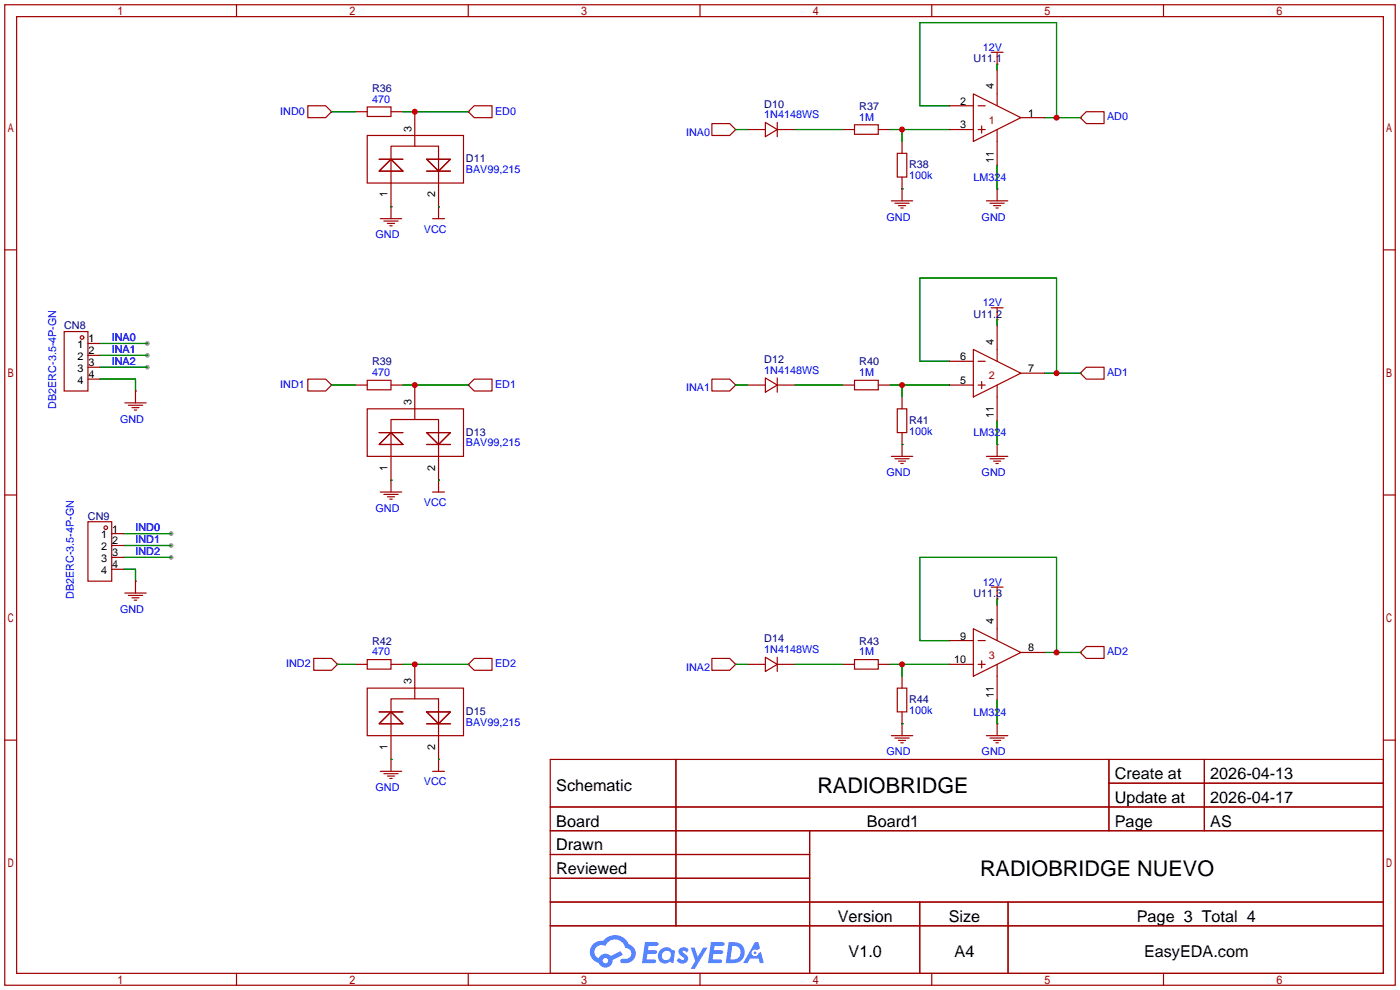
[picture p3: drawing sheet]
<svg xmlns="http://www.w3.org/2000/svg" width="299mm" height="212mm" viewBox="0 0 299 212" stroke-linecap="round" stroke-linejoin="round" font-family="sans-serif">
<g fill="#999">
<circle cx="31.5" cy="73.4" r=".51"/>
<circle cx="31.5" cy="75.9" r=".51"/>
<circle cx="31.5" cy="78.5" r=".51"/>
<circle cx="36.6" cy="114" r=".51"/>
<circle cx="36.6" cy="116.6" r=".51"/>
<circle cx="36.6" cy="119.1" r=".51"/>
</g>
<g fill="none" stroke="#a10000" stroke-width=".25">
<path d="M1 1h297.2v209.6h-297.2zM3.6 3.6h292.1v204.4h-292.1zM50.5 1v2.6M100.1 1v2.6M149.6 1v2.6M199.1 1v2.6M248.7 1v2.6M1 53.4h2.6M295.7 53.4h2.5M1 105.8h2.6M295.7 105.8h2.5M1 158.2h2.6"/>
<path d="M295.7 158.2h2.5M117.6 162.3h178.1v45.7h-178.1zM117.6 172.5h178.1M117.6 177.5h178.1M144.5 162.3v35.6M173 177.5v30.5M237 162.3v15.2M237 167.4h58.7M257.4 162.3v15.2M117.6 182.6h55.4M117.6 192.8h178.1M117.6 187.7h55.4"/>
<path d="M117.6 197.9h178.1M196.6 192.8v15.2M215.4 192.8v15.2M50.5 208v2.6M100.1 208v2.6M149.6 208v2.6M199.1 208v2.6M248.7 208v2.6"/>
</g>
<g fill="#5487ff">
<path d="M145.3 202.7a1.3 1.3 0 0 1 1.9 .3l-.4 .6a.54 .54 0 0 0-.9-.2l.1 .2a1.34 1.34 0 0 1 .9 1.8 1.47 1.47 0 0 1-2.3-.1l.5-.6 .8 .5a.31 .31 0 0 0 .4-.3 .31 .31 0 0 0-.3-.4 1.12 1.12 0 0 1-.7-1.8z"/>
<path d="M147.6 202.5h.9l.6 2 1.2-2h.9l-2.7 4.6h-.9l1-1.7z"/>
<path d="M137.8 201.4h1.7a1.31 1.31 0 0 1 1.2 .2 .4 .4 0 0 1-.3 .5l-1.8 .1-.1 .9h1.6a.4 .4 0 0 1 .4 .4 .4 .4 0 0 1-.5 .4h-1.6l-.2 1.2h1.4a.46 .46 0 0 1 .5 0 .46 .46 0 0 1 .1 .5l-.4 .2h-2.6z"/>
<path d="M151.9 201.4h1.7a1.32 1.32 0 0 1 1.2 .2 .39 .39 0 0 1-.3 .5l-1.8 .1-.1 .9h1.6a.4 .4 0 0 1 .4 .4 .4 .4 0 0 1-.4 .4h-1.7l-.2 1.2h1.4a.46 .46 0 0 1 .5 0 .46 .46 0 0 1 .1 .5l-.4 .2h-2.6z"/>
<path d="M161.3 201.4h.8l.3 1.3-.6 .4a.75 .75 0 0 0-1.1 .3 .75 .75 0 0 0 .5 1 .75 .75 0 0 0 .9-.7l.5-.2 .6 2.3h-.8l-.3-.9h-1.8l-.5 .9h-1z"/>
<path d="M155.7 201.4l-.6 4.4h1.5a2.27 2.27 0 0 0 2.6-2.2 2.27 2.27 0 0 0-2.7-2.2zM156.5 202.1a1.5 1.5 0 0 1 1.8 1.6 1.5 1.5 0 0 1-1.9 1.4h-.3z"/>
<path d="M141.2 203a1.6 1.6 0 0 0-.3 2.3 1.6 1.6 0 0 0 2.3 .2l.7 .3 .3-2.4-.1-.3-.5-.1a1.58 1.58 0 0 0-2.4 0zM141.8 203.5a.98 .98 0 0 1 1.6 .4 .98 .98 0 0 1-1.1 1.3 .94 .94 0 0 1-.9-.7 .94 .94 0 0 1 .4-1z"/>
<path d="M126.8 201.8a2.37 2.37 0 0 0 1.1 4 1.54 1.54 0 0 0 1.8 1 1.54 1.54 0 0 0 1.2-1.6l2.2-1.1-.5-.8-2 1a1.57 1.57 0 0 0-2.7 .5 1.5 1.5 0 0 1-.7-2.1 1.5 1.5 0 0 1 2.2-.5 2.23 2.23 0 0 1 2.3-1.4 2.23 2.23 0 0 1 2 1.8 1.16 1.16 0 0 1 1.2 1.1 1.16 1.16 0 0 1-1.1 1.2h-.7a.47 .47 0 0 0-.5 .4 .47 .47 0 0 0 .4 .5 2.17 2.17 0 0 0 2.5-.9 2.17 2.17 0 0 0-.3-2.7l-.8-.4a3.2 3.2 0 0 0-5.5-.7l-1.1 .1zM128.8 205.3a.6 .6 0 0 1 1.2 0 .6 .6 0 0 1-1.2 0z"/>
<circle cx="161.4" cy="203.6" r=".28"/>
</g>
<g fill="none" stroke="#a10000" stroke-width=".25">
<path d="M211.8 11.2h2.6M213.1 13.7h.1M213.1 11.2v2.5M213.1 15v7.6M65.8 22.6h3.8l1.3 1.3-1.3 1.2h-3.8zM70.9 23.9h.1M75.9 23.9h2.6M78.5 22.9h5.1v2h-5.1zM78.5 29h20.6v10.1h-20.6zM81 34h5.1M83.6 34l2.5 2.6h-5.1zM83.6 23.9h2.5"/>
<path d="M88.6 23.9v7.3M91.2 34h5.1l-2.6 2.6zM91.2 36.6h5.1M100.1 23.9l1.2-1.3h3.9v2.5h-3.9zM100.1 23.9h.1M152.1 26.4h3.9l1.2 1.3-1.2 1.3h-3.9zM157.2 27.7h.1M159.8 27.7h3.8M163.6 26.2l2.5 1.5-2.5 1.5zM166.1 26.2v3M166.1 27.7h3.8M180.1 27.7h2.5"/>
<path d="M182.6 26.7h5.1v2h-5.1zM187.7 27.7h2.5M191.8 32.8h2v5h-2zM192.8 30.2v2.6M192.8 37.8v5.1M202.9 27.7h5.1M202.9 22.6h5.1M208 20.1l10.2 5-10.2 5.1zM209 27.7h1.6M209 22.6h1.6M209.8 26.9v1.5M213.1 27.7v7.6"/>
<path d="M218.2 25.1h5.1M230.9 25.1l1.3-1.2h3.8v2.5h-3.8zM230.9 25.1h.1M81.3 46.7h4.6M82 47.2h3.1M82.8 47.8h1.5M83.3 48.3h.5M83.6 46.7v-15.5h10.1v15.5M83.6 44.2h.1M92.5 46.7h2.5M93.7 44.2h.1M190.5 42.9h4.6"/>
<path d="M191.3 43.4h3M192 43.9h1.5M192.5 44.4h.5M192.8 40.4h.1M210.8 42.9h4.6M211.6 43.4h3M212.3 43.9h1.6M212.9 44.4h.5M213.1 40.4h.1M213.1 40.4v2.5M13.7 70.9h5.1v12.7h-5.1zM18.8 73.4h2.5"/>
<path d="M18.8 75.9h2.5M18.8 78.5h2.5M202.9 77.2h5.1M208 74.7l10.2 5.1-10.2 5zM209 77.2h1.6M211.8 65.8h2.6M213.1 68.3h.1M213.1 65.8v2.5M213.1 69.6v7.6M218.2 79.8h5.1M230.9 79.8l1.3-1.3h3.8v2.5h-3.8zM230.9 79.8h.1"/>
<path d="M18.8 81h2.5M26.7 86.1h4.5M27.4 86.6h3.1M28.2 87.1h1.5M28.7 87.6h.5M29 83.6h.1M29 83.6v2.5M65.8 81h3.8l1.3 1.3-1.3 1.3h-3.8zM70.9 82.3h.1M75.9 82.3h2.6M78.5 81.3h5.1v2h-5.1zM78.5 87.4h20.6v10.1h-20.6z"/>
<path d="M81 95l2.6-2.5 2.5 2.5zM81 92.5h5.1M83.6 82.3h2.5M88.6 82.3v7.4M91.2 92.5h5.1l-2.6 2.5zM91.2 95h5.1M100.1 82.3l1.2-1.3h3.9v2.6h-3.9zM100.1 82.3h.1M152.1 81h3.9l1.2 1.3-1.2 1.3h-3.9zM157.2 82.3h.1M159.8 82.3h3.8M163.6 80.8l2.5 1.5-2.5 1.5z"/>
<path d="M166.1 80.8v3M166.1 82.3h3.8M180.1 82.3h2.5M182.6 81.3h5.1v2h-5.1zM187.7 82.3h2.5M190.5 97.5h4.6M191.3 98h3M191.8 87.4h2v5.1h-2zM192 98.6h1.5M192.5 99.1h.5M192.8 95h.1M192.8 84.8v2.6"/>
<path d="M192.8 92.5v5M202.9 82.3h5.1M209 82.3h1.6M209.8 81.5v1.6M210.8 97.5h4.6M211.6 98h3M212.3 98.6h1.6M212.9 99.1h.5M213.1 95h.1M213.1 82.3v7.6M213.1 95v2.5M18.8 111.5h5.1v12.7h-5.1z"/>
<path d="M23.9 114h2.5M23.9 116.6h2.5M23.9 119.1h2.5M81.3 105.2h4.6M82 105.7h3.1M82.8 106.2h1.5M83.3 106.7h.5M83.6 105.2v-15.5h10.1v15.5M83.6 102.6h.1M92.5 105.2h2.5M93.7 102.6h.1M23.9 121.7h2.5"/>
<path d="M26.7 126.7h4.5M27.4 127.3h3.1M28.2 127.8h1.5M28.7 128.3h.5M29 124.2h.1M29 124.2v2.5M202.9 136.9h5.1M208 134.4l10.2 5-10.2 5.1zM209 136.9h1.6M211.8 125.5h2.6M213.1 128h.1M213.1 125.5v2.5"/>
<path d="M213.1 129.3v7.6M218.2 139.4h5.1M230.9 139.4l1.3-1.2h3.8v2.5h-3.8zM230.9 139.4h.1M67.1 140.7h3.8l1.2 1.3-1.2 1.3h-3.8zM72.1 142h.1M75.9 142h2.6M78.5 141h5.1v2h-5.1zM78.5 147.1h20.6v10.1h-20.6zM81 154.7l2.6-2.6 2.5 2.6zM81 152.1h5.1M83.6 142h2.5"/>
<path d="M88.6 142v7.4M91.2 152.1h5.1l-2.6 2.6zM91.2 154.7h5.1M100.1 142l1.2-1.3h3.9v2.6h-3.9zM100.1 142h.1M152.1 140.7h3.9l1.2 1.3-1.2 1.3h-3.9zM157.2 142h.1M159.8 142h3.8M163.6 140.5l2.5 1.5-2.5 1.5zM166.1 140.5v3M166.1 142h3.8M180.1 142h2.5"/>
<path d="M182.6 141h5.1v2h-5.1zM187.7 142h2.5M190.5 157.2h4.6M191.3 157.7h3M191.8 147.1h2v5h-2zM192 158.2h1.5M192.5 158.8h.5M192.8 154.7h.1M192.8 144.5v2.6M192.8 152.1v5.1M202.9 142h5.1M209 142h1.6"/>
<path d="M209.8 141.2v1.5M210.8 157.2h4.6M211.6 157.7h3M212.3 158.2h1.6M212.9 158.8h.5M213.1 154.7h.1M213.1 142v7.6M213.1 154.7v2.5M81.3 164.8h4.6M82 165.4h3.1M82.8 165.9h1.5M83.3 166.4h.5"/>
<path d="M83.6 164.8v-15.4h10.1v15.4M83.6 162.3h.1M92.5 164.8h2.5M93.7 162.3h.1"/>
<circle cx="17.5" cy="72.1" r=".38"/>
<circle cx="22.6" cy="112.8" r=".38"/>
</g>
<g fill="none" stroke="#008700" stroke-width=".25">
<path d="M213.1 13.7v1.3M70.9 23.9h5M86.1 23.9h14M157.2 27.7h2.6M169.9 27.7h10.2M190.2 27.7h12.7M192.8 27.7v2.5M202.9 22.6h-6.3v-17.8h29.2v20.3M213.1 35.3v5.1M223.3 25.1h7.6M83.6 44.2h.1M93.7 44.2h.1"/>
<path d="M192.8 40.4h.1M21.3 73.4h10.2M21.3 75.9h10.2M21.3 78.5h10.2M202.9 77.2h-6.3v-17.8h29.2v20.4M213.1 68.3v1.3M223.3 79.8h7.6M21.3 81h7.7v2.6M70.9 82.3h5M86.1 82.3h14M157.2 82.3h2.6M169.9 82.3h10.2"/>
<path d="M190.2 82.3h12.7M192.8 95h.1M192.8 82.3v2.5M213.1 89.9v5.1M26.4 119.1h10.2M26.4 114h10.2M26.4 116.6h10.2M83.6 102.6h.1M93.7 102.6h.1M26.4 121.7h2.6v2.5M202.9 136.9h-6.3v-17.8h29.2v20.3M213.1 128v1.3"/>
<path d="M223.3 139.4h7.6M72.1 142h3.8M86.1 142h14M157.2 142h2.6M169.9 142h10.2M190.2 142h12.7M192.8 154.7h.1M192.8 142v2.5M213.1 149.6v5.1M83.6 162.3h.1M93.7 162.3h.1"/>
</g>
<g fill="#c00">
<circle cx="192.8" cy="27.7" r=".63"/>
<circle cx="225.8" cy="25.1" r=".63"/>
<circle cx="225.8" cy="79.8" r=".63"/>
<circle cx="192.8" cy="82.3" r=".63"/>
<circle cx="192.8" cy="142" r=".63"/>
<circle cx="225.8" cy="139.4" r=".63"/>
<circle cx="88.6" cy="23.9" r=".63"/>
<circle cx="88.6" cy="82.3" r=".63"/>
<circle cx="88.6" cy="142" r=".63"/>
</g>
<g font-size="4.6">
<text x="174.7" y="169.4">RADIOBRIDGE</text>
<text x="209.5" y="187.2">RADIOBRIDGE NUEVO</text>
</g>
<g font-size="3.5">
<text x="238.3" y="166.5">Create at</text>
<text x="258.7" y="166.5">2026-04-13</text>
<text x="118.9" y="169.1">Schematic</text>
<text x="238.3" y="171.6">Update at</text>
<text x="258.7" y="171.6">2026-04-17</text>
<text x="118.9" y="176.7">Board</text>
<text x="185.3" y="176.7">Board1</text>
<text x="238.3" y="176.7">Page</text>
<text x="258.7" y="176.7">AS</text>
<text x="118.9" y="181.8">Drawn</text>
<text x="118.9" y="186.8">Reviewed</text>
<text x="179.1" y="197">Version</text>
<text x="202.8" y="197">Size</text>
<text x="243" y="197">Page 3 Total 4</text>
<text x="181.4" y="204.6">V1.0</text>
<text x="204" y="204.6">A4</text>
<text x="244.5" y="204.6">EasyEDA.com</text>
</g>
<g font-size="2.3" fill="#00f">
<text x="210.1" y="10.8">12V</text>
<text x="79.5" y="22">470</text>
<text x="59.9" y="24.5">IND0</text>
<text x="105.8" y="24.5">ED0</text>
<text x="146.6" y="29.1">INA0</text>
<text x="163.3" y="25.3">1N4148WS</text>
<text x="183.6" y="25.8">1M</text>
<text x="236.6" y="25.8">AD0</text>
<text x="99.6" y="37">BAV99,215</text>
<text x="194.3" y="38.3">100k</text>
<text x="208" y="38.7">LM324</text>
<text x="189.5" y="47.2">GND</text>
<text x="209.8" y="47.2">GND</text>
<text x="80.3" y="51">GND</text>
<text x="90.6" y="49.8">VCC</text>
<text x="210.1" y="65.4">12V</text>
<text x="23.9" y="72.9">INA0</text>
<text x="23.9" y="75.5">INA1</text>
<text x="23.9" y="78">INA2</text>
<text x="59.9" y="82.9">IND1</text>
<text x="79.5" y="80.4">470</text>
<text x="105.8" y="82.9">ED1</text>
<text x="146.6" y="83.7">INA1</text>
<text x="163.3" y="79.9">1N4148WS</text>
<text x="183.6" y="80.4">1M</text>
<text x="236.6" y="80.4">AD1</text>
<text x="12" y="87.4" transform="rotate(-90 12 87.4)">DB2ERC-3.5-4P-GN</text>
<text x="25.7" y="90.3">GND</text>
<text x="99.6" y="95.4">BAV99,215</text>
<text x="194.3" y="92.9">100k</text>
<text x="208" y="93.3">LM324</text>
<text x="189.5" y="101.8">GND</text>
<text x="209.8" y="101.8">GND</text>
<text x="29" y="113.6">IND0</text>
<text x="80.3" y="109.4">GND</text>
<text x="90.6" y="108.2">VCC</text>
<text x="29" y="116.1">IND1</text>
<text x="29" y="118.7">IND2</text>
<text x="210.1" y="125.1">12V</text>
<text x="15.8" y="128" transform="rotate(-90 15.8 128)">DB2ERC-3.5-4P-GN</text>
<text x="25.7" y="131">GND</text>
<text x="61.2" y="142.6">IND2</text>
<text x="79.5" y="140.1">470</text>
<text x="105.8" y="142.6">ED2</text>
<text x="146.6" y="143.4">INA2</text>
<text x="163.3" y="139.6">1N4148WS</text>
<text x="183.6" y="140.1">1M</text>
<text x="236.6" y="140.1">AD2</text>
<text x="99.6" y="155.1">BAV99,215</text>
<text x="194.3" y="152.6">100k</text>
<text x="208" y="153">LM324</text>
<text x="189.5" y="161.5">GND</text>
<text x="209.8" y="161.5">GND</text>
<text x="90.6" y="167.9">VCC</text>
<text x="80.3" y="169.1">GND</text>
</g>
<g font-size="2.3" fill="#000080">
<text x="208" y="13.3">U11.1</text>
<text x="79.5" y="19.7">R36</text>
<text x="163.3" y="23">D10</text>
<text x="183.7" y="23.5">R37</text>
<text x="99.6" y="34.7">D11</text>
<text x="194.3" y="36">R38</text>
<text x="13.7" y="70.4">CN8</text>
<text x="208" y="67.9">U11.2</text>
<text x="163.3" y="77.6">D12</text>
<text x="79.5" y="78.1">R39</text>
<text x="183.7" y="78.1">R40</text>
<text x="99.6" y="93.1">D13</text>
<text x="194.3" y="90.6">R41</text>
<text x="18.8" y="111">CN9</text>
<text x="208" y="127.6">U11.3</text>
<text x="79.5" y="137.8">R42</text>
<text x="163.3" y="137.3">D14</text>
<text x="183.7" y="137.8">R43</text>
<text x="99.6" y="152.8">D15</text>
<text x="194.3" y="150.3">R44</text>
</g>
<g font-size="2.3">
<text x="205.2" y="22.4">2</text>
<text x="212.4" y="19" transform="rotate(-90 212.4 19)">4</text>
<text x="87.9" y="28.2" transform="rotate(-90 87.9 28.2)">3</text>
<text x="205.2" y="27.5">3</text>
<text x="219.7" y="24.9">1</text>
<text x="212.4" y="34.8" transform="rotate(-90 212.4 34.8)">11</text>
<text x="82.8" y="42.2" transform="rotate(-90 82.8 42.2)">1</text>
<text x="93" y="42.2" transform="rotate(-90 93 42.2)">2</text>
<text x="16.6" y="74.4">1</text>
<text x="16.6" y="77">2</text>
<text x="18.9" y="73.2">1</text>
<text x="18.9" y="75.7">2</text>
<text x="205.2" y="77">6</text>
<text x="212.4" y="73.6" transform="rotate(-90 212.4 73.6)">4</text>
<text x="16.6" y="79.5">3</text>
<text x="16.6" y="82.1">4</text>
<text x="18.9" y="78.3">3</text>
<text x="18.9" y="80.8">4</text>
<text x="205.2" y="82.1">5</text>
<text x="219.7" y="79.5">7</text>
<text x="87.9" y="86.6" transform="rotate(-90 87.9 86.6)">3</text>
<text x="212.4" y="89.4" transform="rotate(-90 212.4 89.4)">11</text>
<text x="82.8" y="100.6" transform="rotate(-90 82.8 100.6)">1</text>
<text x="93" y="100.6" transform="rotate(-90 93 100.6)">2</text>
<text x="24" y="113.8">1</text>
<text x="21.7" y="115.1">1</text>
<text x="21.7" y="117.6">2</text>
<text x="24" y="116.4">2</text>
<text x="24" y="118.9">3</text>
<text x="21.7" y="120.2">3</text>
<text x="21.7" y="122.7">4</text>
<text x="24" y="121.4">4</text>
<text x="205.2" y="136.7">9</text>
<text x="212.4" y="133.3" transform="rotate(-90 212.4 133.3)">4</text>
<text x="203.9" y="141.8">10</text>
<text x="219.7" y="139.2">8</text>
<text x="87.9" y="146.3" transform="rotate(-90 87.9 146.3)">3</text>
<text x="212.4" y="149.1" transform="rotate(-90 212.4 149.1)">11</text>
<text x="82.8" y="160.3" transform="rotate(-90 82.8 160.3)">1</text>
<text x="93" y="160.3" transform="rotate(-90 93 160.3)">2</text>
</g>
<g font-size="2.3" fill="#a00000">
<text x="211.3" y="26.5">1</text>
<text x="211.3" y="81.1">2</text>
<text x="211.3" y="140.8">3</text>
</g>
</svg>
